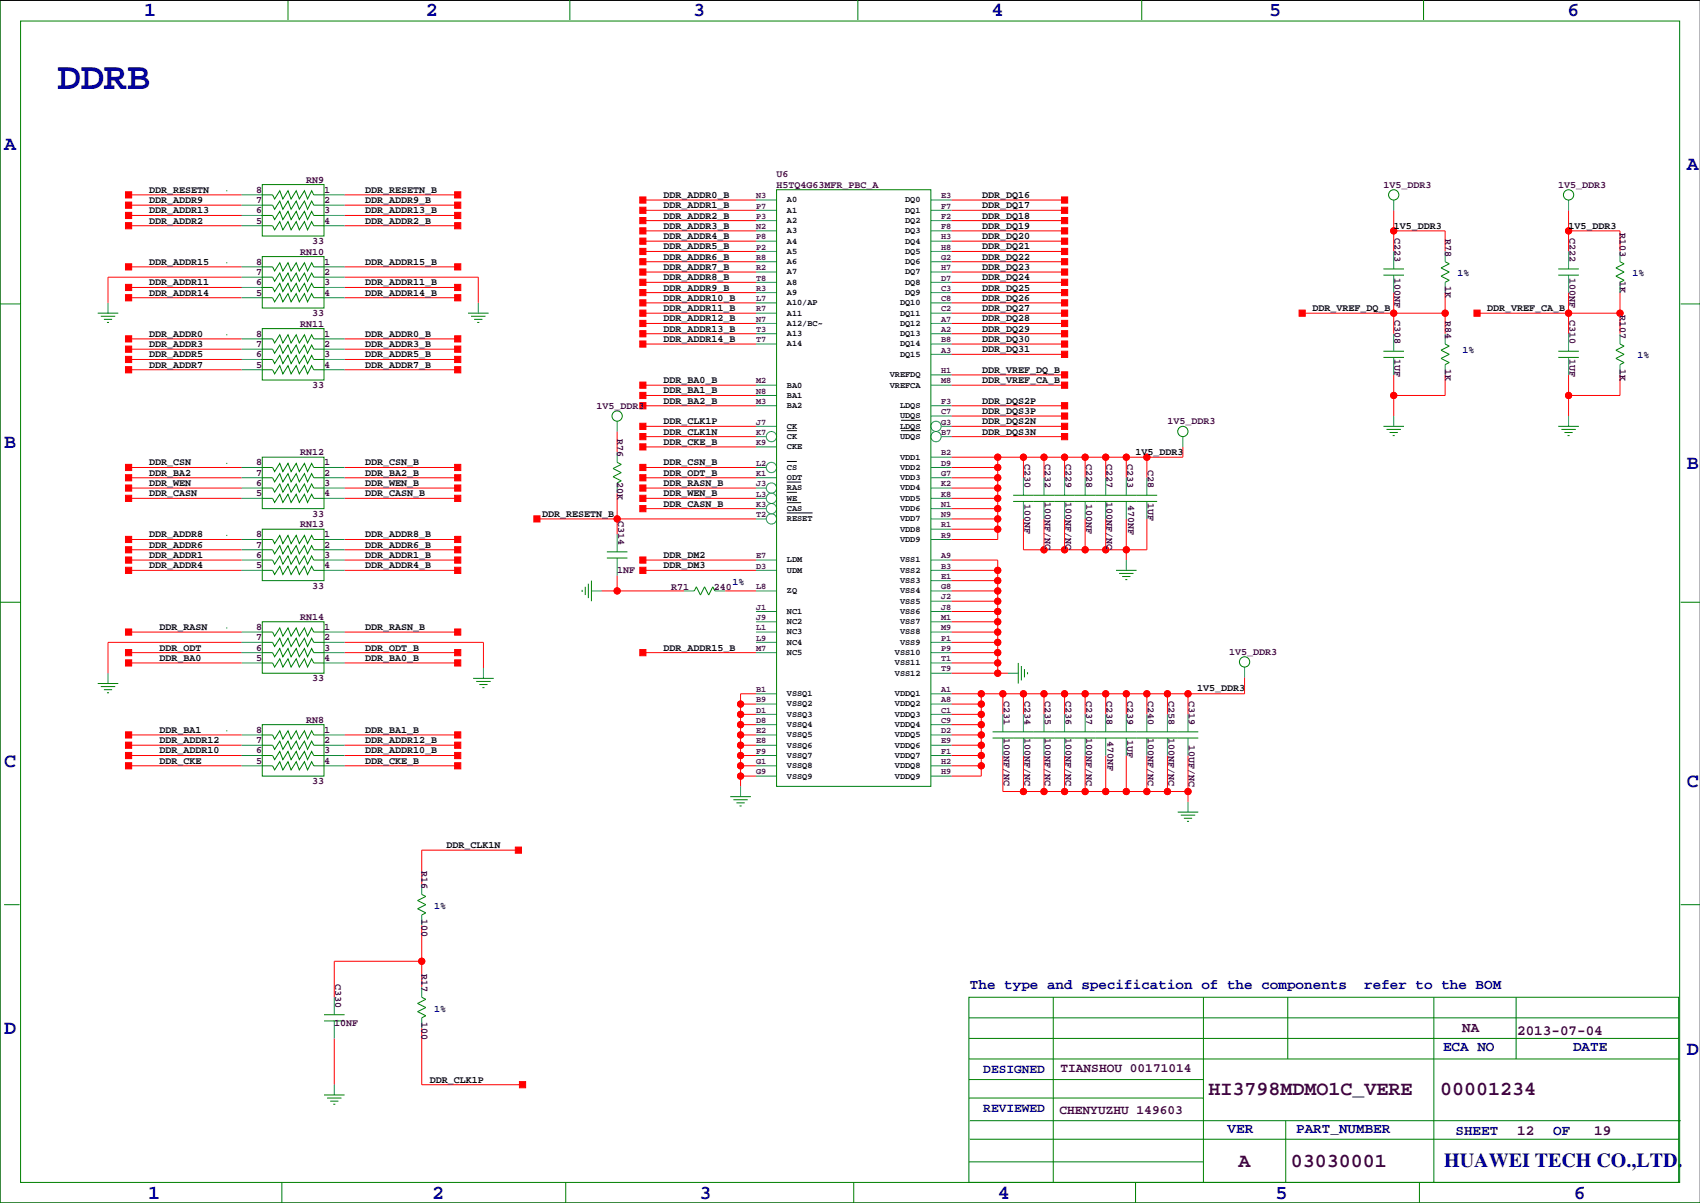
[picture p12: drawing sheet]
<svg xmlns="http://www.w3.org/2000/svg" width="420mm" height="297mm" viewBox="0 0 420 297" stroke-linecap="round" stroke-linejoin="round" font-family="sans-serif">
<path d="M419.9 .1h-419.9v296.9h419.9M194.3 106.3h2.5M194.3 113.9h2.5M194.3 119h3.5M222.5 106.3h4.9M222.5 103.8h4.9M194.3 124.1h3.5M194.3 121.6h2.5M194.3 126.6h6.4" fill="none" stroke="#000" stroke-width=".25"/>
<g fill="none" stroke="#f00" stroke-width=".25">
<path d="M31.7 48.1h28M31.7 50.7h28M31.7 53.2h28M31.7 55.7h28M85.1 48.1h27.9M85.1 50.7h27.9M85.1 53.2h27.9M85.1 55.7h27.9M158.7 49.4h28M158.7 51.9h28M158.7 54.5h28M158.7 57h28"/>
<path d="M158.7 59.5h28M234.9 49.4h28M234.9 51.9h28M234.9 54.5h28M234.9 57h28M234.9 59.5h28M344.2 57h12.7v5.1M344.2 51.9v10.2M387.3 57h12.7v5.1M387.3 51.9v10.2M31.7 65.9h28M31.7 73.5h28"/>
<path d="M31.7 71h28M59.7 68.4h-33v6.4M85.1 68.4h33v6.4M85.1 65.9h27.9M85.1 73.5h27.9M85.1 71h27.9M158.7 62.1h28M158.7 64.6h28M158.7 67.2h28M158.7 69.7h28M158.7 72.2h28M158.7 77.3h28"/>
<path d="M158.7 79.9h28M158.7 74.8h28M234.9 62.1h28M234.9 64.6h28M234.9 67.2h28M234.9 69.7h28M234.9 72.2h28M234.9 77.3h28M234.9 79.9h28M234.9 74.8h28M321.6 77.3h35.3M344.2 72.2v10.2"/>
<path d="M356.9 72.2v10.2M364.7 77.3h35.3M387.3 72.2v10.2M400 72.2v10.2M31.7 86.2h28M31.7 83.7h28M31.7 88.8h28M31.7 91.3h28M85.1 86.2h27.9M85.1 83.7h27.9M85.1 88.8h27.9M85.1 91.3h27.9"/>
<path d="M158.7 95.1h28M158.7 97.6h28M158.7 82.4h28M158.7 84.9h28M234.9 95.1h28M234.9 82.4h28M234.9 87.5h28M234.9 84.9h28M234.9 92.6h28M344.2 92.6v10.1M356.9 92.6v5h-12.7M387.3 92.6v10.1"/>
<path d="M400 92.6v5h-12.7M31.7 115.4h28M31.7 118h28M85.1 115.4h27.9M85.1 118h27.9M152.4 106.5v5.1M158.7 115.4h28M158.7 118h28M158.7 100.2h28M158.7 110.3h28M158.7 105.3h28M158.7 107.8h28"/>
<path d="M234.9 115.4h11.5M234.9 118h11.5M234.9 100.2h28M234.9 105.3h28M234.9 107.8h28M234.9 102.7h28M246.4 112.9v20.3h-11.5M252.7 112.9v5.1M257.8 112.9v5.1M262.9 112.9v5.1M268 112.9v5.1M273 112.9v5.1"/>
<path d="M278.1 112.9v5.1M283.2 112.9v5.1M292.1 110.3v2.6h-57.2M31.7 135.7h28M31.7 133.2h28M31.7 123h28M31.7 120.5h28M31.7 138.3h28M85.1 135.7h27.9M85.1 133.2h27.9M85.1 123h27.9M85.1 120.5h27.9"/>
<path d="M85.1 138.3h27.9M132.6 128.1h54.1M152.4 121.8v10.1M158.7 125.6h28M158.7 123h28M158.7 120.5h28M158.7 138.3h28M234.9 138.3h11.5v27.9M234.9 130.7h11.5M234.9 128.1h11.5M234.9 125.6h11.5M234.9 123h11.5"/>
<path d="M234.9 120.5h11.5M252.7 128.1v7.6h30.5v-7.6M257.8 128.1v7.6M262.9 128.1v7.6M268 128.1v7.6M273 128.1v7.6M278.1 128.1v10.2M31.7 156.1h28M31.7 140.8h28M59.7 158.6h-33v7.6M85.1 158.6h34.3v6.4M85.1 156.1h27.9"/>
<path d="M85.1 140.8h27.9M148.6 145.9h20.3M152.4 142.1v3.8M158.7 140.8h28M179.1 145.9h7.6M234.9 158.6h11.5M234.9 145.9h11.5M234.9 156.1h11.5M234.9 153.5h11.5M234.9 151h11.5M234.9 148.4h11.5M234.9 143.4h11.5"/>
<path d="M234.9 140.8h11.5M31.7 163.7h28M31.7 161.1h28M85.1 163.7h27.9M85.1 161.1h27.9M158.7 161.1h28M182.9 173.8h3.8M182.9 176.4h3.8M182.9 178.9h3.8M186.7 171.3h-3.8v22.9M234.9 163.7h11.5M234.9 173.8h7.4"/>
<path d="M234.9 176.4h7.4M234.9 178.9h7.4M234.9 166.2h14M234.9 161.1h11.5M242.3 171.3v20.3h-7.4M247.6 171.3v5.1M252.7 171.3v5.1M257.8 171.3v5.1M262.9 171.3v5.1M268 171.3v5.1M273 171.3v5.1M278.1 171.3v5.1"/>
<path d="M283.2 171.3v5.1M288.3 171.3v5.1M293.4 171.3v5.1M307.3 167.2v4.1h-72.4M31.7 181.5h28M31.7 184h28M31.7 186.5h28M31.7 189.1h28M85.1 181.5h27.9M85.1 184h27.9M85.1 186.5h27.9M85.1 189.1h27.9"/>
<path d="M182.9 181.5h3.8M182.9 184h3.8M182.9 186.5h3.8M182.9 191.6h3.8M182.9 189.1h3.8M234.9 181.5h7.4M234.9 184h7.4M234.9 186.5h7.4M234.9 189.1h7.4M247.6 186.5v8.9h45.8M252.7 186.5v8.9M257.8 186.5v8.9"/>
<path d="M262.9 186.5v8.9M268 186.5v8.9M273 186.5v8.9M278.1 186.5v8.9M283.2 186.5v8.9M288.3 186.5v8.9M293.4 186.5v11.5M128 209.9h-23.9v8.4M104.1 228.5v15.2M104.1 237.3h-21.6v8.9M82.5 256.4v11.4M104.1 253.9v13.9h24.9"/>
<circle cx="344.2" cy="57" r=".76"/>
<circle cx="387.4" cy="57" r=".76"/>
<circle cx="344.2" cy="77.3" r=".76"/>
<circle cx="356.9" cy="77.3" r=".76"/>
<circle cx="387.4" cy="77.3" r=".76"/>
<circle cx="400.1" cy="77.3" r=".76"/>
<circle cx="344.2" cy="97.6" r=".76"/>
<circle cx="387.4" cy="97.6" r=".76"/>
<circle cx="246.4" cy="115.4" r=".76"/>
<circle cx="246.4" cy="118" r=".76"/>
<circle cx="246.4" cy="112.9" r=".76"/>
<circle cx="252.7" cy="112.9" r=".76"/>
<circle cx="257.8" cy="112.9" r=".76"/>
<circle cx="262.9" cy="112.9" r=".76"/>
<circle cx="268" cy="112.9" r=".76"/>
<circle cx="273.1" cy="112.9" r=".76"/>
<circle cx="278.1" cy="112.9" r=".76"/>
<circle cx="283.2" cy="112.9" r=".76"/>
<circle cx="152.4" cy="128.1" r=".76"/>
<circle cx="246.4" cy="130.7" r=".76"/>
<circle cx="246.4" cy="120.5" r=".76"/>
<circle cx="246.4" cy="125.6" r=".76"/>
<circle cx="246.4" cy="128.1" r=".76"/>
<circle cx="246.4" cy="123" r=".76"/>
<circle cx="257.8" cy="135.7" r=".76"/>
<circle cx="262.9" cy="135.7" r=".76"/>
<circle cx="268" cy="135.7" r=".76"/>
<circle cx="273.1" cy="135.7" r=".76"/>
<circle cx="278.1" cy="135.7" r=".76"/>
<circle cx="152.4" cy="145.9" r=".76"/>
<circle cx="246.4" cy="156.1" r=".76"/>
<circle cx="246.4" cy="143.4" r=".76"/>
<circle cx="246.4" cy="158.6" r=".76"/>
<circle cx="246.4" cy="145.9" r=".76"/>
<circle cx="246.4" cy="151" r=".76"/>
<circle cx="246.4" cy="140.8" r=".76"/>
<circle cx="246.4" cy="153.5" r=".76"/>
<circle cx="246.4" cy="148.4" r=".76"/>
<circle cx="182.9" cy="176.4" r=".76"/>
<circle cx="182.9" cy="178.9" r=".76"/>
<circle cx="182.9" cy="173.8" r=".76"/>
<circle cx="242.3" cy="171.3" r=".76"/>
<circle cx="242.3" cy="176.4" r=".76"/>
<circle cx="242.3" cy="178.9" r=".76"/>
<circle cx="242.3" cy="173.8" r=".76"/>
<circle cx="246.4" cy="163.7" r=".76"/>
<circle cx="246.4" cy="166.2" r=".76"/>
<circle cx="246.4" cy="161.1" r=".76"/>
<circle cx="247.7" cy="171.3" r=".76"/>
<circle cx="252.7" cy="171.3" r=".76"/>
<circle cx="257.8" cy="171.3" r=".76"/>
<circle cx="262.9" cy="171.3" r=".76"/>
<circle cx="268" cy="171.3" r=".76"/>
<circle cx="273.1" cy="171.3" r=".76"/>
<circle cx="278.1" cy="171.3" r=".76"/>
<circle cx="283.2" cy="171.3" r=".76"/>
<circle cx="288.3" cy="171.3" r=".76"/>
<circle cx="293.4" cy="171.3" r=".76"/>
<circle cx="182.9" cy="181.5" r=".76"/>
<circle cx="182.9" cy="184" r=".76"/>
<circle cx="182.9" cy="189.1" r=".76"/>
<circle cx="182.9" cy="191.6" r=".76"/>
<circle cx="182.9" cy="186.5" r=".76"/>
<circle cx="242.3" cy="181.5" r=".76"/>
<circle cx="242.3" cy="184" r=".76"/>
<circle cx="242.3" cy="189.1" r=".76"/>
<circle cx="242.3" cy="186.5" r=".76"/>
<circle cx="252.7" cy="195.4" r=".76"/>
<circle cx="257.8" cy="195.4" r=".76"/>
<circle cx="262.9" cy="195.4" r=".76"/>
<circle cx="268" cy="195.4" r=".76"/>
<circle cx="273.1" cy="195.4" r=".76"/>
<circle cx="278.1" cy="195.4" r=".76"/>
<circle cx="283.2" cy="195.4" r=".76"/>
<circle cx="288.3" cy="195.4" r=".76"/>
<circle cx="293.4" cy="195.4" r=".76"/>
<circle cx="104.1" cy="237.3" r=".76"/>
</g>
<g fill="#f00" stroke="#f00" stroke-width=".25">
<path d="M131.8 127.4h1.5v1.5h-1.5z" fill-rule="evenodd"/>
<path d="M31 162.9h1.5v1.6h-1.5z" fill-rule="evenodd"/>
<path d="M158 94.3h1.5v1.6h-1.5z" fill-rule="evenodd"/>
<path d="M158 96.9h1.5v1.5h-1.5z" fill-rule="evenodd"/>
<path d="M158 99.4h1.5v1.6h-1.5z" fill-rule="evenodd"/>
<path d="M158 109.6h1.5v1.5h-1.5z" fill-rule="evenodd"/>
<path d="M158 137.5h1.5v1.6h-1.5z" fill-rule="evenodd"/>
<path d="M158 124.8h1.5v1.6h-1.5z" fill-rule="evenodd"/>
<path d="M158 122.3h1.5v1.5h-1.5z" fill-rule="evenodd"/>
<path d="M158 119.7h1.5v1.6h-1.5z" fill-rule="evenodd"/>
<path d="M158 104.5h1.5v1.5h-1.5z" fill-rule="evenodd"/>
<path d="M158 107h1.5v1.6h-1.5z" fill-rule="evenodd"/>
<path d="M158 48.6h1.5v1.6h-1.5z" fill-rule="evenodd"/>
<path d="M158 51.2h1.5v1.5h-1.5z" fill-rule="evenodd"/>
<path d="M158 53.7h1.5v1.5h-1.5z" fill-rule="evenodd"/>
<path d="M158 56.2h1.5v1.6h-1.5z" fill-rule="evenodd"/>
<path d="M158 58.8h1.5v1.5h-1.5z" fill-rule="evenodd"/>
<path d="M158 61.3h1.5v1.6h-1.5z" fill-rule="evenodd"/>
<path d="M158 63.9h1.5v1.5h-1.5z" fill-rule="evenodd"/>
<path d="M158 66.4h1.5v1.5h-1.5z" fill-rule="evenodd"/>
<path d="M158 68.9h1.5v1.6h-1.5z" fill-rule="evenodd"/>
<path d="M158 71.5h1.5v1.5h-1.5z" fill-rule="evenodd"/>
<path d="M158 76.6h1.5v1.5h-1.5z" fill-rule="evenodd"/>
<path d="M158 79.1h1.5v1.5h-1.5z" fill-rule="evenodd"/>
<path d="M158 81.6h1.5v1.6h-1.5z" fill-rule="evenodd"/>
<path d="M262.1 94.3h1.6v1.6h-1.6z" fill-rule="evenodd"/>
<path d="M262.1 86.7h1.6v1.6h-1.6z" fill-rule="evenodd"/>
<path d="M262.1 84.2h1.6v1.5h-1.6z" fill-rule="evenodd"/>
<path d="M262.1 81.6h1.6v1.6h-1.6z" fill-rule="evenodd"/>
<path d="M262.1 79.1h1.6v1.5h-1.6z" fill-rule="evenodd"/>
<path d="M262.1 76.6h1.6v1.5h-1.6z" fill-rule="evenodd"/>
<path d="M262.1 74h1.6v1.6h-1.6z" fill-rule="evenodd"/>
<path d="M262.1 71.5h1.6v1.5h-1.6z" fill-rule="evenodd"/>
<path d="M262.1 68.9h1.6v1.6h-1.6z" fill-rule="evenodd"/>
<path d="M262.1 66.4h1.6v1.5h-1.6z" fill-rule="evenodd"/>
<path d="M262.1 63.9h1.6v1.5h-1.6z" fill-rule="evenodd"/>
<path d="M262.1 61.3h1.6v1.6h-1.6z" fill-rule="evenodd"/>
<path d="M262.1 58.8h1.6v1.5h-1.6z" fill-rule="evenodd"/>
<path d="M262.1 56.2h1.6v1.6h-1.6z" fill-rule="evenodd"/>
<path d="M262.1 53.7h1.6v1.5h-1.6z" fill-rule="evenodd"/>
<path d="M262.1 51.2h1.6v1.5h-1.6z" fill-rule="evenodd"/>
<path d="M262.1 48.6h1.6v1.6h-1.6z" fill-rule="evenodd"/>
<path d="M158 74h1.5v1.6h-1.5z" fill-rule="evenodd"/>
<path d="M262.1 104.5h1.6v1.5h-1.6z" fill-rule="evenodd"/>
<path d="M262.1 107h1.6v1.6h-1.6z" fill-rule="evenodd"/>
<path d="M262.1 102h1.6v1.5h-1.6z" fill-rule="evenodd"/>
<path d="M262.1 99.4h1.6v1.6h-1.6z" fill-rule="evenodd"/>
<path d="M320.8 76.6h1.5v1.5h-1.5z" fill-rule="evenodd"/>
<path d="M31 47.4h1.5v1.5h-1.5z" fill-rule="evenodd"/>
<path d="M31 65.1h1.5v1.6h-1.5z" fill-rule="evenodd"/>
<path d="M31 85.5h1.5v1.5h-1.5z" fill-rule="evenodd"/>
<path d="M112.3 132.4h1.5v1.6h-1.5z" fill-rule="evenodd"/>
<path d="M112.3 119.7h1.5v1.6h-1.5z" fill-rule="evenodd"/>
<path d="M112.3 47.4h1.5v1.5h-1.5z" fill-rule="evenodd"/>
<path d="M112.3 65.1h1.5v1.6h-1.5z" fill-rule="evenodd"/>
<path d="M112.3 82.9h1.5v1.5h-1.5z" fill-rule="evenodd"/>
<path d="M364 76.6h1.5v1.5h-1.5z" fill-rule="evenodd"/>
<path d="M158 84.2h1.5v1.5h-1.5z" fill-rule="evenodd"/>
<path d="M158 160.4h1.5v1.5h-1.5z" fill-rule="evenodd"/>
<path d="M158 140.1h1.5v1.5h-1.5z" fill-rule="evenodd"/>
<path d="M262.1 91.8h1.6v1.5h-1.6z" fill-rule="evenodd"/>
<path d="M31 82.9h1.5v1.5h-1.5z" fill-rule="evenodd"/>
<path d="M112.3 140.1h1.5v1.5h-1.5z" fill-rule="evenodd"/>
<path d="M31 140.1h1.5v1.5h-1.5z" fill-rule="evenodd"/>
<path d="M31 155.3h1.5v1.5h-1.5z" fill-rule="evenodd"/>
<path d="M112.3 155.3h1.5v1.5h-1.5z" fill-rule="evenodd"/>
<path d="M112.3 162.9h1.5v1.6h-1.5z" fill-rule="evenodd"/>
<path d="M112.3 85.5h1.5v1.5h-1.5z" fill-rule="evenodd"/>
<path d="M112.3 88h1.5v1.5h-1.5z" fill-rule="evenodd"/>
<path d="M31 88h1.5v1.5h-1.5z" fill-rule="evenodd"/>
<path d="M112.3 90.5h1.5v1.6h-1.5z" fill-rule="evenodd"/>
<path d="M31 90.5h1.5v1.6h-1.5z" fill-rule="evenodd"/>
<path d="M112.3 49.9h1.5v1.5h-1.5z" fill-rule="evenodd"/>
<path d="M31 49.9h1.5v1.5h-1.5z" fill-rule="evenodd"/>
<path d="M112.3 52.4h1.5v1.6h-1.5z" fill-rule="evenodd"/>
<path d="M31 52.4h1.5v1.6h-1.5z" fill-rule="evenodd"/>
<path d="M112.3 55h1.5v1.5h-1.5z" fill-rule="evenodd"/>
<path d="M31 55h1.5v1.5h-1.5z" fill-rule="evenodd"/>
<path d="M31 119.7h1.5v1.6h-1.5z" fill-rule="evenodd"/>
<path d="M112.3 122.3h1.5v1.5h-1.5z" fill-rule="evenodd"/>
<path d="M31 122.3h1.5v1.5h-1.5z" fill-rule="evenodd"/>
<path d="M31 132.4h1.5v1.6h-1.5z" fill-rule="evenodd"/>
<path d="M112.3 180.7h1.5v1.5h-1.5z" fill-rule="evenodd"/>
<path d="M31 180.7h1.5v1.5h-1.5z" fill-rule="evenodd"/>
<path d="M112.3 183.2h1.5v1.6h-1.5z" fill-rule="evenodd"/>
<path d="M31 183.2h1.5v1.6h-1.5z" fill-rule="evenodd"/>
<path d="M158 114.7h1.5v1.5h-1.5z" fill-rule="evenodd"/>
<path d="M31 160.4h1.5v1.5h-1.5z" fill-rule="evenodd"/>
<path d="M112.3 160.4h1.5v1.5h-1.5z" fill-rule="evenodd"/>
<path d="M158 117.2h1.5v1.5h-1.5z" fill-rule="evenodd"/>
<path d="M112.3 117.2h1.5v1.5h-1.5z" fill-rule="evenodd"/>
<path d="M31 117.2h1.5v1.5h-1.5z" fill-rule="evenodd"/>
<path d="M31 114.7h1.5v1.5h-1.5z" fill-rule="evenodd"/>
<path d="M112.3 114.7h1.5v1.5h-1.5z" fill-rule="evenodd"/>
<path d="M31 72.8h1.5v1.5h-1.5z" fill-rule="evenodd"/>
<path d="M112.3 72.8h1.5v1.5h-1.5z" fill-rule="evenodd"/>
<path d="M31 70.2h1.5v1.5h-1.5z" fill-rule="evenodd"/>
<path d="M112.3 70.2h1.5v1.5h-1.5z" fill-rule="evenodd"/>
<path d="M31 137.5h1.5v1.6h-1.5z" fill-rule="evenodd"/>
<path d="M112.3 137.5h1.5v1.6h-1.5z" fill-rule="evenodd"/>
<path d="M31 135h1.5v1.5h-1.5z" fill-rule="evenodd"/>
<path d="M112.3 135h1.5v1.5h-1.5z" fill-rule="evenodd"/>
<path d="M112.3 185.8h1.5v1.5h-1.5z" fill-rule="evenodd"/>
<path d="M31 185.8h1.5v1.5h-1.5z" fill-rule="evenodd"/>
<path d="M31 188.3h1.5v1.6h-1.5z" fill-rule="evenodd"/>
<path d="M112.3 188.3h1.5v1.6h-1.5z" fill-rule="evenodd"/>
<path d="M127.3 209.2h1.5v1.5h-1.5z" fill-rule="evenodd"/>
<path d="M128.3 267.1h1.5v1.5h-1.5z" fill-rule="evenodd"/>
<circle cx="278.1" cy="135.7" r=".76"/>
<circle cx="273.1" cy="135.7" r=".76"/>
<circle cx="268" cy="135.7" r=".76"/>
<circle cx="262.9" cy="135.7" r=".76"/>
<circle cx="257.8" cy="135.7" r=".76"/>
<circle cx="283.2" cy="112.9" r=".76"/>
<circle cx="278.1" cy="112.9" r=".76"/>
<circle cx="246.4" cy="130.7" r=".76"/>
<circle cx="246.4" cy="128.1" r=".76"/>
<circle cx="246.4" cy="125.6" r=".76"/>
<circle cx="246.4" cy="123" r=".76"/>
<circle cx="246.4" cy="120.5" r=".76"/>
<circle cx="246.4" cy="118" r=".76"/>
<circle cx="246.4" cy="115.4" r=".76"/>
<circle cx="246.4" cy="112.9" r=".76"/>
<circle cx="252.7" cy="112.9" r=".76"/>
<circle cx="257.8" cy="112.9" r=".76"/>
<circle cx="262.9" cy="112.9" r=".76"/>
<circle cx="268" cy="112.9" r=".76"/>
<circle cx="273.1" cy="112.9" r=".76"/>
<circle cx="152.4" cy="128.1" r=".76"/>
<circle cx="242.3" cy="189.1" r=".76"/>
<circle cx="242.3" cy="186.5" r=".76"/>
<circle cx="242.3" cy="184" r=".76"/>
<circle cx="242.3" cy="181.5" r=".76"/>
<circle cx="293.4" cy="171.3" r=".76"/>
<circle cx="288.3" cy="171.3" r=".76"/>
<circle cx="283.2" cy="171.3" r=".76"/>
<circle cx="278.1" cy="171.3" r=".76"/>
<circle cx="273.1" cy="171.3" r=".76"/>
<circle cx="268" cy="171.3" r=".76"/>
<circle cx="262.9" cy="171.3" r=".76"/>
<circle cx="257.8" cy="171.3" r=".76"/>
<circle cx="252.7" cy="171.3" r=".76"/>
<circle cx="247.7" cy="171.3" r=".76"/>
<circle cx="242.3" cy="171.3" r=".76"/>
<circle cx="242.3" cy="173.8" r=".76"/>
<circle cx="242.3" cy="176.4" r=".76"/>
<circle cx="242.3" cy="178.9" r=".76"/>
<circle cx="152.4" cy="145.9" r=".76"/>
<circle cx="246.4" cy="140.8" r=".76"/>
<circle cx="246.4" cy="143.4" r=".76"/>
<circle cx="246.4" cy="145.9" r=".76"/>
<circle cx="246.4" cy="148.4" r=".76"/>
<circle cx="246.4" cy="151" r=".76"/>
<circle cx="246.4" cy="153.5" r=".76"/>
<circle cx="246.4" cy="156.1" r=".76"/>
<circle cx="246.4" cy="166.2" r=".76"/>
<circle cx="246.4" cy="163.7" r=".76"/>
<circle cx="246.4" cy="161.1" r=".76"/>
<circle cx="246.4" cy="158.6" r=".76"/>
<circle cx="182.9" cy="173.8" r=".76"/>
<circle cx="182.9" cy="176.4" r=".76"/>
<circle cx="182.9" cy="178.9" r=".76"/>
<circle cx="182.9" cy="181.5" r=".76"/>
<circle cx="182.9" cy="191.6" r=".76"/>
<circle cx="182.9" cy="189.1" r=".76"/>
<circle cx="182.9" cy="186.5" r=".76"/>
<circle cx="182.9" cy="184" r=".76"/>
<circle cx="344.2" cy="97.6" r=".76"/>
<circle cx="387.4" cy="97.6" r=".76"/>
<circle cx="356.9" cy="77.3" r=".76"/>
<circle cx="344.2" cy="77.3" r=".76"/>
<circle cx="387.4" cy="57" r=".76"/>
<circle cx="344.2" cy="57" r=".76"/>
<circle cx="400.1" cy="77.3" r=".76"/>
<circle cx="387.4" cy="77.3" r=".76"/>
<circle cx="293.4" cy="195.4" r=".76"/>
<circle cx="288.3" cy="195.4" r=".76"/>
<circle cx="283.2" cy="195.4" r=".76"/>
<circle cx="278.1" cy="195.4" r=".76"/>
<circle cx="273.1" cy="195.4" r=".76"/>
<circle cx="268" cy="195.4" r=".76"/>
<circle cx="262.9" cy="195.4" r=".76"/>
<circle cx="257.8" cy="195.4" r=".76"/>
<circle cx="252.7" cy="195.4" r=".76"/>
<circle cx="104.1" cy="237.3" r=".76"/>
</g>
<g fill="none" stroke="#008080" stroke-width=".25">
<path d="M59.7 48.1h5.1M59.7 50.7h5.1M59.7 53.2h5.1M59.7 55.7h5.1M80 48.1h5.1M80 50.7h5.1M80 53.2h5.1M80 55.7h5.1M186.7 59.5h5.1M186.7 57h5.1M186.7 54.5h5.1M186.7 51.9h5.1"/>
<path d="M186.7 49.4h5.1M229.9 59.5h5M229.9 57h5M229.9 54.5h5M229.9 51.9h5M229.9 49.4h5M344.2 49.4v2.5M387.3 49.4v2.5M26.7 74.8v2.5M59.7 65.9h5.1M59.7 68.4h5.1M59.7 71h5.1"/>
<path d="M59.7 73.5h5.1M80 65.9h5.1M80 68.4h5.1M80 71h5.1M80 73.5h5.1M118.1 74.8v2.5M186.7 79.9h5.1M186.7 77.3h5.1M186.7 74.8h5.1M186.7 72.2h5.1M186.7 69.7h5.1M186.7 67.2h5.1"/>
<path d="M186.7 64.6h5.1M186.7 62.1h5.1M229.9 79.9h5M229.9 77.3h5M229.9 74.8h5M229.9 72.2h5M229.9 69.7h5M229.9 67.2h5M229.9 64.6h5M229.9 62.1h5M344.2 62.1v4.3M344.2 67.9v4.3"/>
<path d="M356.9 62.1v2.5M356.9 69.7v2.5M387.3 62.1v4.3M387.3 67.9v4.3M400 62.1v2.5M400 69.7v2.5M59.7 83.7h5.1M59.7 86.2h5.1M59.7 88.8h5.1M59.7 91.3h5.1M80 83.7h5.1M80 86.2h5.1"/>
<path d="M80 88.8h5.1M80 91.3h5.1M186.7 84.9h5.1M186.7 82.4h5.1M186.7 97.6h5.1M186.7 95.1h5.1M229.9 84.9h5M229.9 82.4h5M229.9 95.1h5M229.9 87.5h5M229.9 92.6h5M344.2 82.4v4.3"/>
<path d="M344.2 88.3v4.3M356.9 82.4v2.5M356.9 90v2.6M387.3 82.4v4.3M387.3 88.3v4.3M400 82.4v2.5M400 90v2.6M59.7 118h5.1M59.7 115.4h5.1M80 118h5.1M80 115.4h5.1M152.4 104v2.5"/>
<path d="M152.4 111.6v2.6M152.4 119.2v2.6M186.7 118h5.1M186.7 115.4h2.5M186.7 100.2h5.1M186.7 107.8h2.5M186.7 105.3h5.1M186.7 110.3h5.1M229.9 118h5M229.9 115.4h5M229.9 112.9h5M229.9 100.2h5"/>
<path d="M229.9 102.7h5M232.4 107.8h2.5M232.4 105.3h2.5M252.7 118v4.3M257.8 118v4.3M262.9 118v4.3M268 118v4.3M273 118v4.3M278.1 118v4.3M283.2 118v4.3M292.1 107.8v2.5M344.2 102.7v2.6"/>
<path d="M387.3 102.7v2.6M59.7 138.3h5.1M59.7 133.2h5.1M59.7 123h5.1M59.7 120.5h5.1M59.7 135.7h5.1M80 138.3h5.1M80 133.2h5.1M80 123h5.1M80 120.5h5.1M80 135.7h5.1M152.4 131.9v4.4"/>
<path d="M152.4 137.8v4.3M186.7 138.3h5.1M186.7 128.1h2.5M186.7 125.6h2.5M186.7 123h2.5M186.7 120.5h2.5M229.9 138.3h5M229.9 133.2h5M229.9 130.7h5M229.9 128.1h5M229.9 125.6h5M229.9 123h5"/>
<path d="M229.9 120.5h5M252.7 123.8v4.3M257.8 123.8v4.3M262.9 123.8v4.3M268 123.8v4.3M273 123.8v4.3M278.1 123.8v4.3M278.1 138.3v2.5M283.2 123.8v4.3M59.7 158.6h5.1M59.7 156.1h5.1M59.7 140.8h5.1"/>
<path d="M80 158.6h5.1M80 156.1h5.1M80 140.8h5.1M146 145.9h2.6M168.9 145.9h2.5M176.5 145.9h2.6M186.7 145.9h5.1M186.7 158.6h5.1M186.7 156.1h5.1M186.7 153.5h5.1M186.7 151h5.1M186.7 140.8h5.1"/>
<path d="M229.9 145.9h5M229.9 158.6h5M229.9 156.1h5M229.9 153.5h5M229.9 151h5M229.9 148.4h5M229.9 143.4h5M229.9 140.8h5M26.7 166.2v2.6M59.7 163.7h5.1M59.7 161.1h5.1M80 163.7h5.1"/>
<path d="M80 161.1h5.1M119.4 165v2.5M186.7 178.9h5.1M186.7 176.4h5.1M186.7 173.8h5.1M186.7 171.3h5.1M186.7 161.1h5.1M229.9 178.9h5M229.9 176.4h5M229.9 173.8h5M229.9 171.3h5M229.9 166.2h5"/>
<path d="M229.9 163.7h5M229.9 161.1h5M247.6 176.4v4.3M248.9 166.2h2.6M252.7 176.4v4.3M257.8 176.4v4.3M262.9 176.4v4.3M268 176.4v4.3M273 176.4v4.3M278.1 176.4v4.3M283.2 176.4v4.3M288.3 176.4v4.3"/>
<path d="M293.4 176.4v4.3M307.3 164.7v2.5M59.7 181.5h5.1M59.7 184h5.1M59.7 186.5h5.1M59.7 189.1h5.1M80 181.5h5.1M80 184h5.1M80 186.5h5.1M80 189.1h5.1M182.9 194.2v2.5M186.7 181.5h5.1"/>
<path d="M186.7 184h5.1M186.7 186.5h5.1M186.7 189.1h5.1M186.7 191.6h5.1M229.9 181.5h5M229.9 184h5M229.9 186.5h5M229.9 189.1h5M229.9 191.6h5M247.6 182.2v4.3M252.7 182.2v4.3M257.8 182.2v4.3"/>
<path d="M262.9 182.2v4.3M268 182.2v4.3M273 182.2v4.3M278.1 182.2v4.3M283.2 182.2v4.3M288.3 182.2v4.3M293.4 182.2v4.3M293.4 198v2.5M104.1 218.3v2.5M104.1 225.9v2.6M82.5 246.2v4.4M82.5 252.1v4.3"/>
<path d="M104.1 243.7v2.5M104.1 251.3v2.6M82.5 267.8v2.6"/>
<circle cx="190.5" cy="115.4" r="1.27"/>
<circle cx="190.5" cy="107.8" r="1.27"/>
<circle cx="231.1" cy="105.3" r="1.27"/>
<circle cx="231.1" cy="107.8" r="1.27"/>
<circle cx="190.5" cy="125.6" r="1.27"/>
<circle cx="190.5" cy="120.5" r="1.27"/>
<circle cx="190.5" cy="128.1" r="1.27"/>
<circle cx="190.5" cy="123" r="1.27"/>
</g>
<g fill="none" stroke="#008000" stroke-width=".25">
<path d="M0 -.1v297.1h419.9M71.1 0v4.9M140.7 0v4.9M211.8 0v4.9M281.9 0v4.9M351.5 0v4.9M5.1 5.2h409.7v286.8h-409.7zM55.9 47.1h.1M64.8 45.6h15.2v12.7h-15.2zM64.8 55.7h2.5l.5 1.1 1.3-2.1 .7 2.1 1.3-2.1 .8 2.1 1.3-2.1 .7 2.1 1.3-2.1 .7 2.1 1.1-2.1 .5 1h2.5M64.8 53.2h2.5l.5 1 1.3-2 .7 2 1.3-2 .8 2 1.3-2 .7 2 1.3-2 .7 2 1.1-2 .5 1h2.5M64.8 50.7h2.5l.5 1 1.3-2.1 .7 2.1 1.3-2.1 .8 2.1 1.3-2.1 .7 2.1 1.3-2.1 .7 2.1 1.1-2.1 .5 1.1h2.5"/>
<path d="M64.8 48.1h2.5l.5 1 1.3-2 .7 2 1.3-2 .8 2 1.3-2 .7 2 1.3-2 .7 2 1.1-2 .5 1h2.5M191.8 46.8h38.1v147.4h-38.1zM0 75h5.1M24.1 77.3h5.1M24.9 78.1h3.5M25.7 78.9h2M26.4 79.6h.5M55.9 64.9h.1M64.8 63.4h15.2v12.7h-15.2zM64.8 73.5h2.5l.5 1 1.3-2 .7 2 1.3-2 .8 2 1.3-2 .7 2 1.3-2 .7 2 1.1-2 .5 1h2.5M64.8 71h2.5l.5 1 1.3-2 .7 2 1.3-2 .8 2 1.3-2 .7 2 1.3-2 .7 2 1.1-2 .5 1h2.5M64.8 68.4h2.5l.5 1.1 1.3-2.1 .7 2.1 1.3-2.1 .8 2.1 1.3-2.1 .7 2.1 1.3-2.1 .7 2.1 1.1-2.1 .5 1h2.5"/>
<path d="M64.8 65.9h2.5l.5 1 1.3-2 .7 2 1.3-2 .8 2 1.3-2 .7 2 1.3-2 .7 2 1.1-2 .5 1h2.5M115.6 77.3h5M116.3 78.1h3.6M117.1 78.9h2M117.9 79.6h.5M341.6 66.4h5.1M341.6 67.9h5.1M356.9 64.6l1 .5-2 1.1 2 1-2 1 2 1-1 .5M384.8 66.4h5.1M384.8 67.9h5.1M400 64.6l1.1 .5-2.1 1.1 2.1 1-2.1 1 2.1 1-1.1 .5M415 75h4.9"/>
<path d="M55.9 82.7h.1M64.8 81.1h15.2v12.7h-15.2zM64.8 91.3h2.5l.5 1 1.3-2 .7 2 1.3-2 .8 2 1.3-2 .7 2 1.3-2 .7 2 1.1-2 .5 1h2.5M64.8 88.8h2.5l.5 1 1.3-2.1 .7 2.1 1.3-2.1 .8 2.1 1.3-2.1 .7 2.1 1.3-2.1 .7 2.1 1.1-2.1 .5 1.1h2.5M64.8 86.2h2.5l.5 1 1.3-2 .7 2 1.3-2 .8 2 1.3-2 .7 2 1.3-2 .7 2 1.1-2 .5 1h2.5M64.8 83.7h2.5l.5 1 1.3-2 .7 2 1.3-2 .8 2 1.3-2 .7 2 1.3-2 .7 2 1.1-2 .5 1h2.5M341.6 86.7h5.1M341.6 88.3h5.1M356.9 84.9l1 .6-2 1 2 1-2 1 2 1-1 .5M384.8 86.7h5.1M384.8 88.3h5.1M400 84.9l1.1 .6-2.1 1 2.1 1-2.1 1 2.1 1-1.1 .5"/>
<path d="M55.9 114.4h.1M64.8 112.9h15.2v12.7h-15.2zM64.8 118h2.5l.5 1 1.3-2 .7 2 1.3-2 .8 2 1.3-2 .7 2 1.3-2 .7 2 1.1-2 .5 1h2.5M64.8 115.4h2.5l.5 1 1.3-2 .7 2 1.3-2 .8 2 1.3-2 .7 2 1.3-2 .7 2 1.1-2 .5 1h2.5M152.4 114.2l1 .5-2 1 2 1-2 1 2 1-1 .5M341.6 105.3h5.1M342.4 106h3.5M343.2 106.8h2M343.9 107.6h.5M384.8 105.3h5.1M385.6 106h3.5M386.3 106.8h2.1"/>
<path d="M387.1 107.6h.5M55.9 132.2h.1M64.8 130.7h15.2v12.7h-15.2zM64.8 123h2.5l.5 1.1 1.3-2.1 .7 2.1 1.3-2.1 .8 2.1 1.3-2.1 .7 2.1 1.3-2.1 .7 2.1 1.1-2.1 .5 1h2.5M64.8 120.5h2.5l.5 1 1.3-2 .7 2 1.3-2 .8 2 1.3-2 .7 2 1.3-2 .7 2 1.1-2 .5 1h2.5M64.8 138.3h2.5l.5 1 1.3-2 .7 2 1.3-2 .8 2 1.3-2 .7 2 1.3-2 .7 2 1.1-2 .5 1h2.5M64.8 135.7h2.5l.5 1.1 1.3-2.1 .7 2.1 1.3-2.1 .8 2.1 1.3-2.1 .7 2.1 1.3-2.1 .7 2.1 1.1-2.1 .5 1h2.5M64.8 133.2h2.5l.5 1 1.3-2 .7 2 1.3-2 .8 2 1.3-2 .7 2 1.3-2 .7 2 1.1-2 .5 1h2.5M149.9 136.3h5M149.9 137.8h5M250.2 122.3h35.6M250.2 123.8h35.6"/>
<path d="M0 148.7h5.1M55.9 155.1h.1M64.8 153.5h15.2v12.7h-15.2zM64.8 140.8h2.5l.5 1 1.3-2 .7 2 1.3-2 .8 2 1.3-2 .7 2 1.3-2 .7 2 1.1-2 .5 1h2.5M64.8 158.6h2.5l.5 1 1.3-2 .7 2 1.3-2 .8 2 1.3-2 .7 2 1.3-2 .7 2 1.1-2 .5 1h2.5M64.8 156.1h2.5l.5 1 1.3-2 .7 2 1.3-2 .8 2 1.3-2 .7 2 1.3-2 .7 2 1.1-2 .5 1h2.5M143.8 145.7v.5M144.5 144.9v2M145.3 144.1v3.6M146 143.4v5M171.4 145.9l.6-1 1 2 1-2 1 2 1-2 .5 1M275.6 140.8h5.1"/>
<path d="M276.4 141.6h3.5M277.1 142.4h2M277.9 143.1h.5M415 148.7h4.9M24.1 168.8h5.1M24.9 169.5h3.5M25.7 170.3h2M26.4 171.1h.5M64.8 178.9h15.2v12.7h-15.2zM64.8 163.7h2.5l.5 1 1.3-2 .7 2 1.3-2 .8 2 1.3-2 .7 2 1.3-2 .7 2 1.1-2 .5 1h2.5M64.8 161.1h2.5l.5 1.1 1.3-2.1 .7 2.1 1.3-2.1 .8 2.1 1.3-2.1 .7 2.1 1.3-2.1 .7 2.1 1.1-2.1 .5 1h2.5M116.8 167.5h5.1"/>
<path d="M117.6 168.3h3.6M118.4 169h2M119.1 169.8h.5M251.5 163.7v5.1M252.2 164.5v3.5M253 165.2v2M253.7 166v.5M55.9 180.5h.1M64.8 189.1h2.5l.5 1 1.3-2 .7 2 1.3-2 .8 2 1.3-2 .7 2 1.3-2 .7 2 1.1-2 .5 1h2.5M64.8 186.5h2.5l.5 1.1 1.3-2.1 .7 2.1 1.3-2.1 .8 2.1 1.3-2.1 .7 2.1 1.3-2.1 .7 2.1 1.1-2.1 .5 1h2.5M64.8 184h2.5l.5 1 1.3-2 .7 2 1.3-2 .8 2 1.3-2 .7 2 1.3-2 .7 2 1.1-2 .5 1h2.5M64.8 181.5h2.5l.5 1 1.3-2 .7 2 1.3-2 .8 2 1.3-2 .7 2 1.3-2 .7 2 1.1-2 .5 1h2.5"/>
<path d="M180.3 196.7h5.1M181.1 197.5h3.6M181.9 198.2h2M182.6 199h.5M245.1 180.7h50.8M245.1 182.2h50.8M290.8 200.5h5.1M291.6 201.3h3.5M292.4 202h2M293.1 202.8h.5M1 223.4h3.8M104.1 220.8l1.1 .5-2.1 1.1 2.1 1-2.1 1 2.1 1-1.1 .5"/>
<path d="M415 223.4h4.9M80 250.6h5.1M80 252.1h5.1M104.1 246.2l1.1 .5-2.1 1.1 2.1 1-2.1 1 2.1 1-1.1 .5M239.3 246.2h175.2v45.8h-175.2zM239.3 251.3h175.2M239.3 256.4h175.2M260.1 246.2v45.8M297.2 246.2v45.8M318 246.2v15.3M354.1 246.2v45.8M374.4 246.2v15.3"/>
<path d="M80 270.4h5.1M80.8 271.1h3.5M81.5 271.9h2.1M82.3 272.7h.5M239.3 271.1h57.9M239.3 266.6h57.9M239.3 261.5h175.2M239.5 276.7h175.5M317.5 276.7v15.3M69.6 292v5M139.7 292v5M210.8 292v5"/>
<path d="M239.3 286.9h57.9M239.5 281.3h175M280.4 292v5M350.5 292v5M383.5 287.4h.1"/>
<circle cx="344.2" cy="48.1" r="1.27"/>
<circle cx="387.3" cy="48.1" r="1.27"/>
<circle cx="152.4" cy="102.7" r="1.27"/>
<circle cx="292.1" cy="106.5" r="1.27"/>
<circle cx="307.3" cy="163.4" r="1.27"/>
</g>
<text font-size="9.5" fill="#0000a0" x="14.2" y="22">DDRB</text>
<g font-size="4.9" fill="#0000a0">
<text x="35.6" y="3.9">1</text>
<text x="105.2" y="3.9">2</text>
<text x="171.2" y="3.9">3</text>
<text x="244.9" y="3.9">4</text>
<text x="313.4" y="3.9">5</text>
<text x="387.1" y="3.9">6</text>
<text x="1" y="36.9">A</text>
<text x="416.6" y="42">A</text>
<text x="1" y="110.6">B</text>
<text x="416.6" y="115.7">B</text>
<text x="1" y="189.3">C</text>
<text x="416.6" y="194.4">C</text>
<text x="1" y="255.4">D</text>
<text x="416.6" y="260.5">D</text>
<text x="356.6" y="288">HUAWEI TECH CO.,LTD.</text>
<text x="36.6" y="296">1</text>
<text x="106.7" y="296">2</text>
<text x="172.7" y="296">3</text>
<text x="246.4" y="296">4</text>
<text x="315" y="296">5</text>
<text x="388.6" y="296">6</text>
</g>
<g font-size="4.9" fill="#400040">
<text x="298.5" y="270.5">HI3798MDMO1C_VERE</text>
<text x="355.6" y="270.5">00001234</text>
<text x="305.9" y="288.3">A</text>
<text x="318.8" y="288.3">03030001</text>
</g>
<g font-size="3.5" fill="#0000a0">
<text x="239.5" y="244.2">The type and specification of the components</text>
<text x="336.9" y="244.2">refer to the BOM</text>
<text x="356.4" y="259.4">ECA NO</text>
<text x="388.5" y="259.4">DATE</text>
<text x="303.1" y="279.7">VER</text>
<text x="320.1" y="279.7">PART_NUMBER</text>
<text x="359.4" y="280.3">SHEET</text>
<text x="383.5" y="280.3">OF</text>
</g>
<g font-size="3.5" fill="#400040">
<text x="361.1" y="254.9">NA</text>
<text x="374.6" y="255.7">2013-07-04</text>
<text x="374.6" y="280.3">12</text>
<text x="393.7" y="280.3">19</text>
</g>
<g font-size="3.2" fill="#0000a0">
<text x="242.8" y="264.9">DESIGNED</text>
<text x="242.8" y="274.5">REVIEWED</text>
</g>
<g font-size="3.2" fill="#400040">
<text x="261.9" y="264.7">TIANSHOU 00171014</text>
<text x="261.6" y="275.1">CHENYUZHU 149603</text>
</g>
<g font-size="2.5">
<text x="36.8" y="47.6">DDR_RESETN</text>
<text x="90.2" y="47.6">DDR_RESETN_B</text>
<text x="36.8" y="52.7">DDR_ADDR13</text>
<text x="36.8" y="50.2">DDR_ADDR9</text>
<text x="90.2" y="52.7">DDR_ADDR13_B</text>
<text x="90.2" y="50.2">DDR_ADDR9_B</text>
<text x="163.8" y="54">DDR_ADDR2_B</text>
<text x="163.8" y="51.4">DDR_ADDR1_B</text>
<text x="163.8" y="48.9">DDR_ADDR0_B</text>
<text x="242.6" y="48.9">DDR_DQ16</text>
<text x="242.6" y="51.4">DDR_DQ17</text>
<text x="242.6" y="54">DDR_DQ18</text>
<text x="36.8" y="55.2">DDR_ADDR2</text>
<text x="90.2" y="55.2">DDR_ADDR2_B</text>
<text x="163.8" y="59">DDR_ADDR4_B</text>
<text x="163.8" y="56.5">DDR_ADDR3_B</text>
<text x="242.6" y="56.5">DDR_DQ19</text>
<text x="242.6" y="59">DDR_DQ20</text>
<text x="344.2" y="56.5">1V5_DDR3</text>
<text x="387.3" y="56.5">1V5_DDR3</text>
<text x="36.8" y="65.4">DDR_ADDR15</text>
<text x="90.2" y="65.4">DDR_ADDR15_B</text>
<text x="163.8" y="64.1">DDR_ADDR6_B</text>
<text x="163.8" y="61.6">DDR_ADDR5_B</text>
<text x="242.6" y="61.6">DDR_DQ21</text>
<text x="242.6" y="64.1">DDR_DQ22</text>
<text x="36.8" y="70.5">DDR_ADDR11</text>
<text x="90.2" y="70.5">DDR_ADDR11_B</text>
<text x="163.8" y="71.7">DDR_ADDR9_B</text>
<text x="163.8" y="69.2">DDR_ADDR8_B</text>
<text x="163.8" y="66.7">DDR_ADDR7_B</text>
<text x="242.6" y="66.7">DDR_DQ23</text>
<text x="242.6" y="69.2">DDR_DQ24</text>
<text x="242.6" y="71.7">DDR_DQ25</text>
<text x="36.8" y="73">DDR_ADDR14</text>
<text x="90.2" y="73">DDR_ADDR14_B</text>
<text x="163.8" y="74.3">DDR_ADDR10_B</text>
<text x="163.8" y="76.8">DDR_ADDR11_B</text>
<text x="242.6" y="74.3">DDR_DQ26</text>
<text x="242.6" y="76.8">DDR_DQ27</text>
<text x="324.1" y="76.8">DDR_VREF_DQ_B</text>
<text x="367.3" y="76.8">DDR_VREF_CA_B</text>
<text x="36.8" y="83.2">DDR_ADDR0</text>
<text x="90.2" y="83.2">DDR_ADDR0_B</text>
<text x="163.8" y="81.9">DDR_ADDR13_B</text>
<text x="163.8" y="79.4">DDR_ADDR12_B</text>
<text x="242.6" y="79.4">DDR_DQ28</text>
<text x="242.6" y="81.9">DDR_DQ29</text>
<text x="36.8" y="88.3">DDR_ADDR5</text>
<text x="36.8" y="85.7">DDR_ADDR3</text>
<text x="90.2" y="88.3">DDR_ADDR5_B</text>
<text x="90.2" y="85.7">DDR_ADDR3_B</text>
<text x="163.8" y="84.4">DDR_ADDR14_B</text>
<text x="242.6" y="84.4">DDR_DQ30</text>
<text x="242.6" y="87">DDR_DQ31</text>
<text x="36.8" y="90.8">DDR_ADDR7</text>
<text x="90.2" y="90.8">DDR_ADDR7_B</text>
<text x="163.8" y="94.6">DDR_BA0_B</text>
<text x="242.6" y="92.1">DDR_VREF_DQ_B</text>
<text x="242.6" y="94.6">DDR_VREF_CA_B</text>
<text x="163.8" y="99.7">DDR_BA2_B</text>
<text x="163.8" y="97.1">DDR_BA1_B</text>
<text x="242.6" y="99.7">DDR_DQS2P</text>
<text x="163.8" y="107.3">DDR_CLK1N</text>
<text x="163.8" y="104.8">DDR_CLK1P</text>
<text x="242.6" y="102.2">DDR_DQS3P</text>
<text x="242.6" y="107.3">DDR_DQS3N</text>
<text x="242.6" y="104.8">DDR_DQS2N</text>
<text x="163.8" y="109.8">DDR_CKE_B</text>
<text x="280.4" y="112.4">1V5_DDR3</text>
<text x="36.8" y="114.9">DDR_CSN</text>
<text x="36.8" y="117.5">DDR_BA2</text>
<text x="90.2" y="114.9">DDR_CSN_B</text>
<text x="90.2" y="117.5">DDR_BA2_B</text>
<text x="163.8" y="117.5">DDR_ODT_B</text>
<text x="163.8" y="114.9">DDR_CSN_B</text>
<text x="36.8" y="122.5">DDR_CASN</text>
<text x="36.8" y="120">DDR_WEN</text>
<text x="90.2" y="122.5">DDR_CASN_B</text>
<text x="90.2" y="120">DDR_WEN_B</text>
<text x="163.8" y="120">DDR_RASN_B</text>
<text x="163.8" y="122.5">DDR_WEN_B</text>
<text x="163.8" y="125.1">DDR_CASN_B</text>
<text x="133.9" y="127.6">DDR_RESETN_B</text>
<text x="36.8" y="135.2">DDR_ADDR6</text>
<text x="36.8" y="137.8">DDR_ADDR1</text>
<text x="36.8" y="132.7">DDR_ADDR8</text>
<text x="90.2" y="135.2">DDR_ADDR6_B</text>
<text x="90.2" y="137.8">DDR_ADDR1_B</text>
<text x="90.2" y="132.7">DDR_ADDR8_B</text>
<text x="163.8" y="137.8">DDR_DM2</text>
<text x="36.8" y="140.3">DDR_ADDR4</text>
<text x="90.2" y="140.3">DDR_ADDR4_B</text>
<text x="163.8" y="140.3">DDR_DM3</text>
<text x="39.4" y="155.6">DDR_RASN</text>
<text x="90.2" y="155.6">DDR_RASN_B</text>
<text x="39.4" y="160.6">DDR_ODT</text>
<text x="90.2" y="160.6">DDR_ODT_B</text>
<text x="163.8" y="160.6">DDR_ADDR15_B</text>
<text x="39.4" y="163.2">DDR_BA0</text>
<text x="90.2" y="163.2">DDR_BA0_B</text>
<text x="295.7" y="170.5">1V5_DDR3</text>
<text x="39.4" y="183.5">DDR_ADDR12</text>
<text x="39.4" y="181">DDR_BA1</text>
<text x="90.2" y="183.5">DDR_ADDR12_B</text>
<text x="90.2" y="181">DDR_BA1_B</text>
<text x="39.4" y="188.6">DDR_CKE</text>
<text x="39.4" y="186">DDR_ADDR10</text>
<text x="90.2" y="188.6">DDR_CKE_B</text>
<text x="90.2" y="186">DDR_ADDR10_B</text>
<text x="110.2" y="209.4">DDR_CLK1N</text>
<text x="106.2" y="267.3">DDR_CLK1P</text>
</g>
<g font-size="2.5" fill="#400040">
<text x="63.3" y="47.6">8</text>
<text x="75.6" y="45.1">RN9</text>
<text x="80" y="47.6">1</text>
<text x="191.8" y="43.8">U6</text>
<text x="191.8" y="46.3">H5TQ4G63MFR_PBC_A</text>
<text x="341.6" y="46.3">1V5_DDR3</text>
<text x="384.8" y="46.3">1V5_DDR3</text>
<text x="63.3" y="52.7">6</text>
<text x="63.3" y="50.2">7</text>
<text x="80" y="50.2">2</text>
<text x="80" y="52.7">3</text>
<text x="63.3" y="55.2">5</text>
<text x="80" y="55.2">4</text>
<text x="344.4" y="58.7" transform="rotate(90 344.4 58.7)">C223</text>
<text x="356.8" y="58.9" transform="rotate(90 356.8 58.9)">R78</text>
<text x="387.6" y="58.7" transform="rotate(90 387.6 58.7)">C222</text>
<text x="400" y="57.4" transform="rotate(90 400 57.4)">R103</text>
<text x="63.3" y="65.4">8</text>
<text x="74.1" y="62.9">RN10</text>
<text x="77" y="60.3">33</text>
<text x="80" y="65.4">1</text>
<text x="63.3" y="70.5">6</text>
<text x="63.3" y="67.9">7</text>
<text x="80" y="67.9">2</text>
<text x="80" y="70.5">3</text>
<text x="344.4" y="68.7" transform="rotate(90 344.4 68.7)">100NF</text>
<text x="356.8" y="70.7" transform="rotate(90 356.8 70.7)">1K</text>
<text x="387.6" y="68.7" transform="rotate(90 387.6 68.7)">100NF</text>
<text x="400" y="69.5" transform="rotate(90 400 69.5)">1K</text>
<text x="63.3" y="73">5</text>
<text x="80" y="73">4</text>
<text x="400" y="77.8" transform="rotate(90 400 77.8)">R107</text>
<text x="63.3" y="83.2">8</text>
<text x="74.1" y="80.6">RN11</text>
<text x="77" y="78.1">33</text>
<text x="80" y="83.2">1</text>
<text x="344.4" y="79" transform="rotate(90 344.4 79)">C308</text>
<text x="356.8" y="79.2" transform="rotate(90 356.8 79.2)">R84</text>
<text x="387.6" y="79" transform="rotate(90 387.6 79)">C310</text>
<text x="63.3" y="88.3">6</text>
<text x="63.3" y="85.7">7</text>
<text x="80" y="85.7">2</text>
<text x="80" y="88.3">3</text>
<text x="344.4" y="88.8" transform="rotate(90 344.4 88.8)">1UF</text>
<text x="387.6" y="88.8" transform="rotate(90 387.6 88.8)">1UF</text>
<text x="63.3" y="90.8">5</text>
<text x="77" y="95.9">33</text>
<text x="80" y="90.8">4</text>
<text x="356.8" y="91" transform="rotate(90 356.8 91)">1K</text>
<text x="400" y="91" transform="rotate(90 400 91)">1K</text>
<text x="147.3" y="101">1V5_DDR3</text>
<text x="288.3" y="104.8">1V5_DDR3</text>
<text x="74.1" y="112.4">RN12</text>
<text x="152.4" y="108.4" transform="rotate(90 152.4 108.4)">R76</text>
<text x="63.3" y="117.5">7</text>
<text x="63.3" y="114.9">8</text>
<text x="80" y="114.9">1</text>
<text x="80" y="117.5">2</text>
<text x="152.4" y="119" transform="rotate(90 152.4 119)">20K</text>
<text x="253" y="114.6" transform="rotate(90 253 114.6)">C230</text>
<text x="258" y="114.6" transform="rotate(90 258 114.6)">C232</text>
<text x="263.1" y="114.6" transform="rotate(90 263.1 114.6)">C229</text>
<text x="268.2" y="114.6" transform="rotate(90 268.2 114.6)">C228</text>
<text x="273.3" y="114.6" transform="rotate(90 273.3 114.6)">C227</text>
<text x="278.4" y="114.6" transform="rotate(90 278.4 114.6)">C233</text>
<text x="283.4" y="116.1" transform="rotate(90 283.4 116.1)">C28</text>
<text x="63.3" y="122.5">5</text>
<text x="63.3" y="120">6</text>
<text x="80" y="120">3</text>
<text x="80" y="122.5">4</text>
<text x="253" y="124.5" transform="rotate(90 253 124.5)">100NF</text>
<text x="258" y="123.9" transform="rotate(90 258 123.9)">100NF/NC</text>
<text x="263.1" y="123.9" transform="rotate(90 263.1 123.9)">100NF/NC</text>
<text x="268.2" y="124.5" transform="rotate(90 268.2 124.5)">100NF</text>
<text x="273.3" y="123.9" transform="rotate(90 273.3 123.9)">100NF/NC</text>
<text x="278.6" y="124.6" transform="rotate(90 278.6 124.6)">470NF</text>
<text x="283.4" y="124.3" transform="rotate(90 283.4 124.3)">1UF</text>
<text x="74.1" y="130.2">RN13</text>
<text x="77" y="127.6">33</text>
<text x="152.6" y="128.6" transform="rotate(90 152.6 128.6)">C314</text>
<text x="63.3" y="137.8">6</text>
<text x="63.3" y="135.2">7</text>
<text x="63.3" y="132.7">8</text>
<text x="80" y="132.7">1</text>
<text x="80" y="135.2">2</text>
<text x="80" y="137.8">3</text>
<text x="63.3" y="140.3">5</text>
<text x="80" y="140.3">4</text>
<text x="152.4" y="141.6">1NF</text>
<text x="77" y="145.4">33</text>
<text x="165.7" y="145.7">R71</text>
<text x="176.3" y="145.7">240</text>
<text x="63.3" y="155.6">8</text>
<text x="74.1" y="153">RN14</text>
<text x="80" y="155.6">1</text>
<text x="63.3" y="160.6">6</text>
<text x="63.3" y="158.1">7</text>
<text x="80" y="158.1">2</text>
<text x="80" y="160.6">3</text>
<text x="303.5" y="161.7">1V5_DDR3</text>
<text x="63.3" y="163.2">5</text>
<text x="80" y="163.2">4</text>
<text x="77" y="168.3">33</text>
<text x="247.9" y="173" transform="rotate(90 247.9 173)">C231</text>
<text x="253" y="173" transform="rotate(90 253 173)">C234</text>
<text x="258" y="173" transform="rotate(90 258 173)">C235</text>
<text x="263.1" y="173" transform="rotate(90 263.1 173)">C236</text>
<text x="268.2" y="173" transform="rotate(90 268.2 173)">C237</text>
<text x="273.3" y="173" transform="rotate(90 273.3 173)">C238</text>
<text x="278.4" y="173" transform="rotate(90 278.4 173)">C239</text>
<text x="283.4" y="173" transform="rotate(90 283.4 173)">C240</text>
<text x="288.5" y="173" transform="rotate(90 288.5 173)">C258</text>
<text x="293.6" y="173" transform="rotate(90 293.6 173)">C319</text>
<text x="75.6" y="178.4">RN8</text>
<text x="63.3" y="183.5">7</text>
<text x="63.3" y="181">8</text>
<text x="80" y="181">1</text>
<text x="80" y="183.5">2</text>
<text x="247.9" y="182.3" transform="rotate(90 247.9 182.3)">100NF/NC</text>
<text x="253" y="182.3" transform="rotate(90 253 182.3)">100NF/NC</text>
<text x="258" y="182.3" transform="rotate(90 258 182.3)">100NF/NC</text>
<text x="263.1" y="182.3" transform="rotate(90 263.1 182.3)">100NF/NC</text>
<text x="268.2" y="182.3" transform="rotate(90 268.2 182.3)">100NF/NC</text>
<text x="273.5" y="183" transform="rotate(90 273.5 183)">470NF</text>
<text x="278.4" y="182.7" transform="rotate(90 278.4 182.7)">1UF</text>
<text x="283.4" y="182.3" transform="rotate(90 283.4 182.3)">100NF/NC</text>
<text x="288.5" y="182.3" transform="rotate(90 288.5 182.3)">100NF/NC</text>
<text x="293.6" y="184" transform="rotate(90 293.6 184)">10UF/NC</text>
<text x="63.3" y="188.6">5</text>
<text x="63.3" y="186">6</text>
<text x="80" y="186">3</text>
<text x="80" y="188.6">4</text>
<text x="77" y="193.7">33</text>
<text x="104.1" y="215.1" transform="rotate(90 104.1 215.1)">R16</text>
<text x="104.1" y="226.9" transform="rotate(90 104.1 226.9)">100</text>
<text x="82.8" y="242.9" transform="rotate(90 82.8 242.9)">C330</text>
<text x="104.1" y="240.5" transform="rotate(90 104.1 240.5)">R17</text>
<text x="82.5" y="253.4">10NF</text>
<text x="104.1" y="252.3" transform="rotate(90 104.1 252.3)">100</text>
</g>
<g font-size="2.5" fill="#0000a0">
<text x="359.9" y="68.2">1%</text>
<text x="403.1" y="68.2">1%</text>
<text x="361.2" y="87.2">1%</text>
<text x="404.4" y="88.5">1%</text>
<text x="180.8" y="144.4">1%</text>
<text x="107.2" y="224.4">1%</text>
<text x="107.2" y="249.8">1%</text>
</g>
<g font-size="2.1" fill="#400040">
<text x="186.7" y="51.5">P7</text>
<text x="186.7" y="49">N3</text>
<text x="232.4" y="51.5">F7</text>
<text x="232.4" y="49">E3</text>
<text x="186.7" y="59.1">P8</text>
<text x="186.7" y="56.6">N2</text>
<text x="186.7" y="54">P3</text>
<text x="232.4" y="59.1">H3</text>
<text x="232.4" y="56.6">F8</text>
<text x="232.4" y="54">F2</text>
<text x="186.7" y="64.2">R8</text>
<text x="186.7" y="61.7">P2</text>
<text x="232.4" y="64.2">G2</text>
<text x="232.4" y="61.7">H8</text>
<text x="186.7" y="71.8">R3</text>
<text x="186.7" y="69.3">T8</text>
<text x="186.7" y="66.7">R2</text>
<text x="232.4" y="71.8">C3</text>
<text x="232.4" y="69.3">D7</text>
<text x="232.4" y="66.7">H7</text>
<text x="186.7" y="76.9">R7</text>
<text x="186.7" y="74.4">L7</text>
<text x="232.4" y="76.9">C2</text>
<text x="232.4" y="74.4">C8</text>
<text x="186.7" y="79.4">N7</text>
<text x="186.7" y="82">T3</text>
<text x="232.4" y="82">A2</text>
<text x="232.4" y="79.4">A7</text>
<text x="186.7" y="84.5">T7</text>
<text x="232.4" y="84.5">B8</text>
<text x="232.4" y="87.1">A3</text>
<text x="186.7" y="94.7">M2</text>
<text x="232.4" y="92.1">H1</text>
<text x="232.4" y="94.7">M8</text>
<text x="186.7" y="99.8">M3</text>
<text x="186.7" y="97.2">N8</text>
<text x="232.4" y="99.8">F3</text>
<text x="186.7" y="107.4">K7</text>
<text x="186.7" y="104.8">J7</text>
<text x="232.4" y="107.4">B7</text>
<text x="232.4" y="102.3">C7</text>
<text x="232.4" y="104.8">G3</text>
<text x="186.7" y="109.9">K9</text>
<text x="232.4" y="112.5">B2</text>
<text x="186.7" y="115">L2</text>
<text x="186.7" y="117.5">K1</text>
<text x="232.4" y="117.5">G7</text>
<text x="232.4" y="115">D9</text>
<text x="186.7" y="120.1">J3</text>
<text x="186.7" y="125.2">K3</text>
<text x="186.7" y="122.6">L3</text>
<text x="232.4" y="125.2">N1</text>
<text x="232.4" y="122.6">K8</text>
<text x="232.4" y="120.1">K2</text>
<text x="186.7" y="127.7">T2</text>
<text x="232.4" y="130.2">R1</text>
<text x="232.4" y="127.7">N9</text>
<text x="186.7" y="137.9">E7</text>
<text x="232.4" y="137.9">A9</text>
<text x="232.4" y="132.8">R9</text>
<text x="186.7" y="140.4">D3</text>
<text x="232.4" y="142.9">E1</text>
<text x="232.4" y="140.4">B3</text>
<text x="186.7" y="145.5">L8</text>
<text x="232.4" y="148">J2</text>
<text x="232.4" y="145.5">G8</text>
<text x="186.7" y="155.6">L1</text>
<text x="186.7" y="153.1">J9</text>
<text x="186.7" y="150.6">J1</text>
<text x="232.4" y="155.6">M9</text>
<text x="232.4" y="153.1">M1</text>
<text x="232.4" y="150.6">J8</text>
<text x="186.7" y="158.2">L9</text>
<text x="186.7" y="160.7">M7</text>
<text x="232.4" y="160.7">P9</text>
<text x="232.4" y="158.2">P1</text>
<text x="232.4" y="165.8">T9</text>
<text x="232.4" y="163.3">T1</text>
<text x="186.7" y="173.4">B9</text>
<text x="186.7" y="170.9">B1</text>
<text x="232.4" y="173.4">A8</text>
<text x="232.4" y="170.9">A1</text>
<text x="186.7" y="178.5">D8</text>
<text x="186.7" y="176">D1</text>
<text x="232.4" y="178.5">C9</text>
<text x="232.4" y="176">C1</text>
<text x="186.7" y="183.6">E8</text>
<text x="186.7" y="181">E2</text>
<text x="232.4" y="183.6">E9</text>
<text x="232.4" y="181">D2</text>
<text x="186.7" y="191.2">G9</text>
<text x="186.7" y="188.7">G1</text>
<text x="186.7" y="186.1">F9</text>
<text x="232.4" y="191.2">H9</text>
<text x="232.4" y="188.7">H2</text>
<text x="232.4" y="186.1">F1</text>
</g>
<g font-size="2.1">
<text x="194.3" y="52.5">A1</text>
<text x="194.3" y="50">A0</text>
<text x="223.5" y="52.5">DQ1</text>
<text x="223.5" y="50">DQ0</text>
<text x="194.3" y="57.6">A3</text>
<text x="194.3" y="55.1">A2</text>
<text x="223.5" y="57.6">DQ3</text>
<text x="223.5" y="55.1">DQ2</text>
<text x="194.3" y="65.2">A6</text>
<text x="194.3" y="62.7">A5</text>
<text x="194.3" y="60.1">A4</text>
<text x="223.5" y="65.2">DQ6</text>
<text x="223.5" y="62.7">DQ5</text>
<text x="223.5" y="60.1">DQ4</text>
<text x="194.3" y="70.3">A8</text>
<text x="194.3" y="67.8">A7</text>
<text x="223.5" y="70.3">DQ8</text>
<text x="223.5" y="67.8">DQ7</text>
<text x="194.3" y="77.9">A11</text>
<text x="194.3" y="75.4">A10/AP</text>
<text x="194.3" y="72.8">A9</text>
<text x="222.2" y="77.9">DQ11</text>
<text x="222.2" y="75.4">DQ10</text>
<text x="223.5" y="72.8">DQ9</text>
<text x="194.3" y="80.5">A12/BC~</text>
<text x="194.3" y="83">A13</text>
<text x="222.2" y="83">DQ13</text>
<text x="222.2" y="80.5">DQ12</text>
<text x="194.3" y="85.5">A14</text>
<text x="222.2" y="85.5">DQ14</text>
<text x="222.2" y="88.1">DQ15</text>
<text x="194.3" y="95.7">BA0</text>
<text x="219.7" y="93.2">VREFDQ</text>
<text x="219.7" y="95.7">VREFCA</text>
<text x="194.3" y="100.8">BA2</text>
<text x="194.3" y="98.2">BA1</text>
<text x="222.2" y="100.8">LDQS</text>
<text x="194.3" y="105.9">CK</text>
<text x="222.2" y="103.3">UDQS</text>
<text x="222.2" y="105.9">LDQS</text>
<text x="194.3" y="108.4">CK</text>
<text x="194.3" y="110.9">CKE</text>
<text x="222.2" y="113.5">VDD1</text>
<text x="222.2" y="108.4">UDQS</text>
<text x="194.3" y="116">CS</text>
<text x="194.3" y="118.6">ODT</text>
<text x="222.2" y="118.6">VDD3</text>
<text x="222.2" y="116">VDD2</text>
<text x="194.3" y="121.1">RAS</text>
<text x="194.3" y="123.6">WE</text>
<text x="222.2" y="123.6">VDD5</text>
<text x="222.2" y="121.1">VDD4</text>
<text x="194.3" y="126.2">CAS</text>
<text x="194.3" y="128.7">RESET</text>
<text x="222.2" y="131.3">VDD8</text>
<text x="222.2" y="128.7">VDD7</text>
<text x="222.2" y="126.2">VDD6</text>
<text x="222.2" y="133.8">VDD9</text>
<text x="194.3" y="138.9">LDM</text>
<text x="194.3" y="141.4">UDM</text>
<text x="222.2" y="144">VSS3</text>
<text x="222.2" y="141.4">VSS2</text>
<text x="222.2" y="138.9">VSS1</text>
<text x="194.3" y="146.5">ZQ</text>
<text x="222.2" y="149">VSS5</text>
<text x="222.2" y="146.5">VSS4</text>
<text x="194.3" y="154.1">NC2</text>
<text x="194.3" y="151.6">NC1</text>
<text x="222.2" y="154.1">VSS7</text>
<text x="222.2" y="151.6">VSS6</text>
<text x="194.3" y="159.2">NC4</text>
<text x="194.3" y="156.7">NC3</text>
<text x="194.3" y="161.7">NC5</text>
<text x="221" y="161.7">VSS10</text>
<text x="222.2" y="159.2">VSS9</text>
<text x="222.2" y="156.7">VSS8</text>
<text x="221" y="166.8">VSS12</text>
<text x="221" y="164.3">VSS11</text>
<text x="194.3" y="171.9">VSSQ1</text>
<text x="221" y="171.9">VDDQ1</text>
<text x="194.3" y="179.5">VSSQ4</text>
<text x="194.3" y="177">VSSQ3</text>
<text x="194.3" y="174.4">VSSQ2</text>
<text x="221" y="179.5">VDDQ4</text>
<text x="221" y="177">VDDQ3</text>
<text x="221" y="174.4">VDDQ2</text>
<text x="194.3" y="184.6">VSSQ6</text>
<text x="194.3" y="182.1">VSSQ5</text>
<text x="221" y="184.6">VDDQ6</text>
<text x="221" y="182.1">VDDQ5</text>
<text x="194.3" y="189.7">VSSQ8</text>
<text x="194.3" y="187.1">VSSQ7</text>
<text x="221" y="189.7">VDDQ8</text>
<text x="221" y="187.1">VDDQ7</text>
<text x="194.3" y="192.2">VSSQ9</text>
<text x="221" y="192.2">VDDQ9</text>
</g>
</svg>
